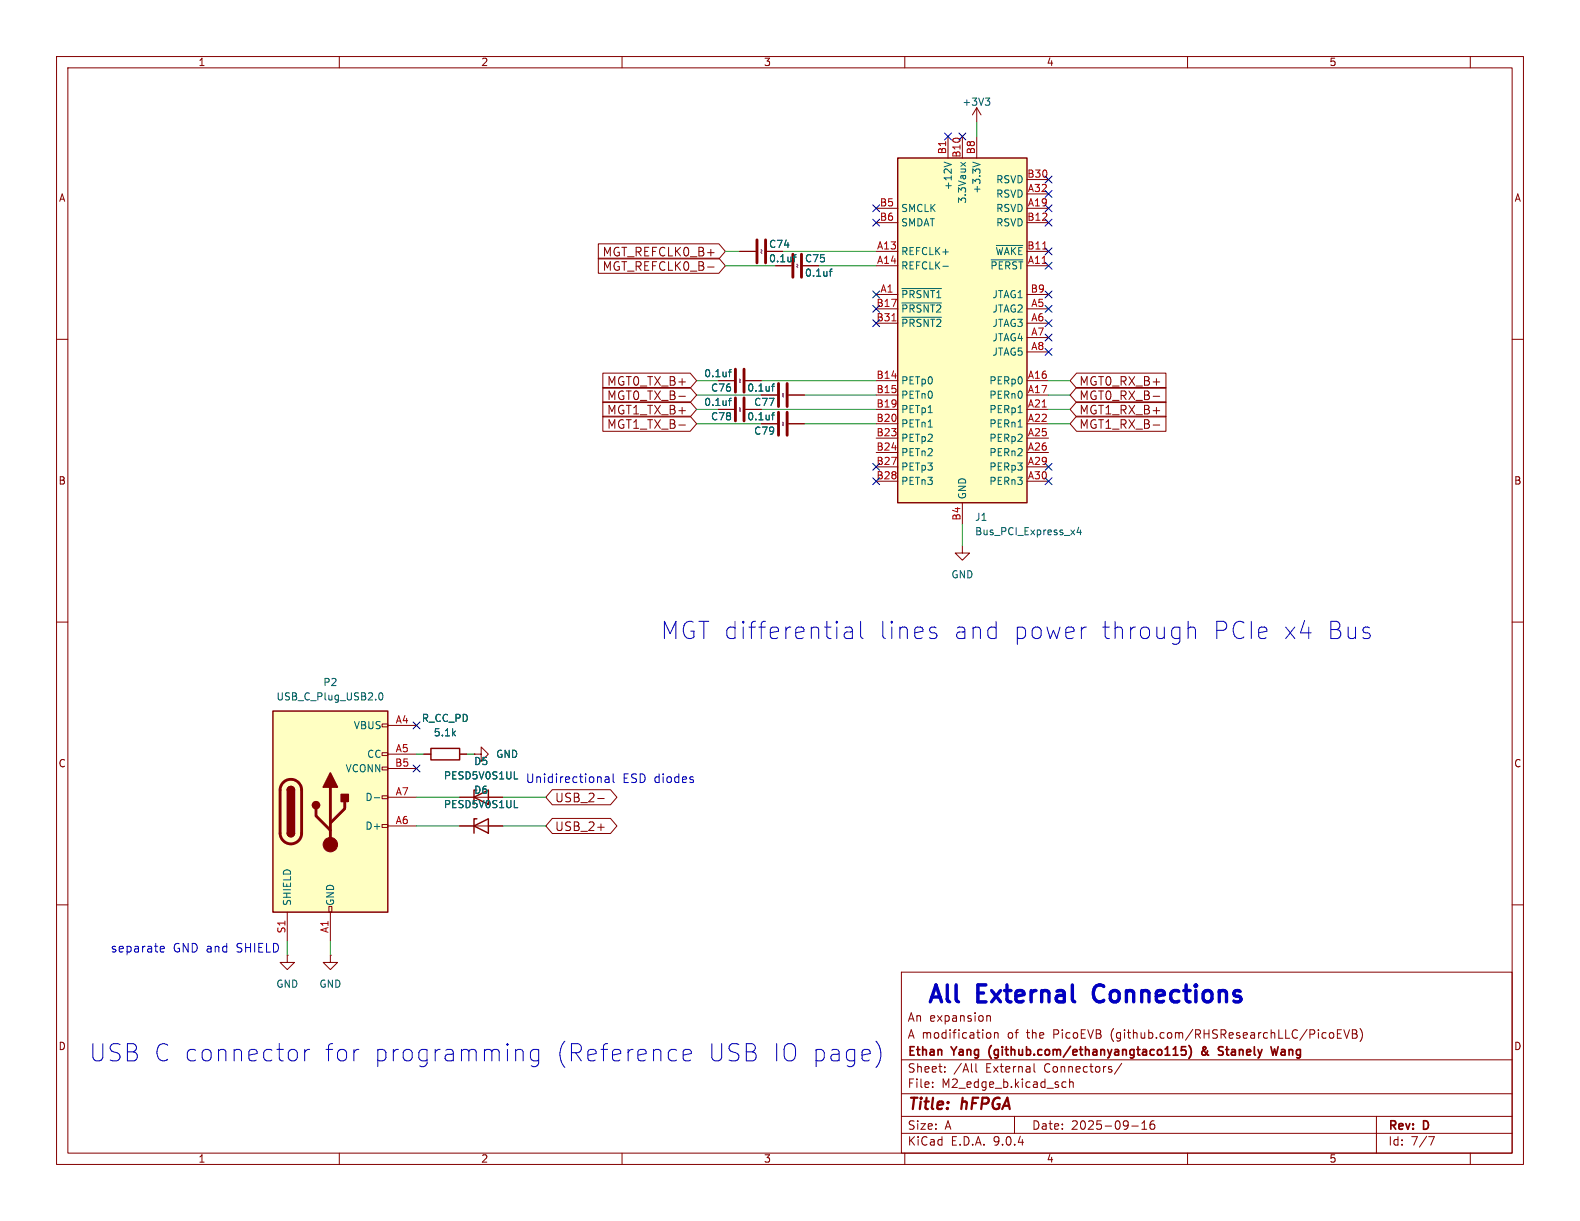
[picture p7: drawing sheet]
<svg xmlns="http://www.w3.org/2000/svg" width="279mm" height="216mm" viewBox="0 0 279 216" stroke-linecap="round" stroke-linejoin="round" font-family="sans-serif">
<g fill="none" stroke="#840000" stroke-width=".18">
<path d="M10 10h259.4v195.9h-259.4zM12 12h255.4v191.9h-255.4zM60 10v2M110 10v2M160 10v2M210 10v2M260 10v2M10 60h2M127 67.3h2.8M131.8 67.3h2.8M134.6 69.9h2.8M134.6 74.9h2.8"/>
<path d="M139.4 69.9h2.8M139.4 74.9h2.8M267.4 60h2M170.2 96.5v1.3h1.2l-1.2 1.3-1.3-1.3h1.3M10 110h2M267.4 110h2M74.9 133.4h1.3M81.3 133.4h1.2M83.8 133.4h1.3v-1.3l1.3 1.3-1.3 1.2v-1.2M83.8 133.4h.1M81.3 141h2.5M81.3 146.1h7.6"/>
<path d="M86.4 141h2.5M10 160h2M159.4 171.9h108v32h-108zM174.5 179.6v1M174.5 179.7l.2-.1 .4 .1v.9M267.4 160h2M159.4 197.4h108M159.4 193.4h108M159.4 187.4h108M164.9 192.1v.2M164.9 191.4v.1M167.1 189.4v.2"/>
<path d="M167.1 188.7v.1M172.6 188.1v1.3l.2 .2M174.7 182.6l.4 .1 .1 .2-.1 .5-.4 .2M175.9 182.7l.2-.1 .3 .1 .1 .9M175.9 182.6v1M179.4 197.4v3M182.9 188.1v1.3l.2 .2M187.9 192.2h.6M187.9 191.4h.6M189.1 191.4l.3-.1 .3 .1 .1 .9M189.1 190.8v1.5M198.4 188l-1.3 1.9"/>
<path d="M200.1 199.1h1.2M201.9 199.7h.9M201.9 198.6l.5-.4v1.5M204.1 198.2a.59 .59 0 0 0-.7 .6v.6l.1 .2 .4 .1 .2-.2 .1-.5-.1-.2h-.5l-.2 .2M235.6 182.6l.3 .3v.4l-.3 .3M236.5 182.8h.5M237.2 182.1h-.7v1.5h.7M237.6 182.1l.5 1.5 .5-1.5M239.1 182.1h.5l.3 .1v.3l-.3 .3a.4 .4 0 0 1 .4 .4 .4 .4 0 0 1-.3 .4h-.6zM239.1 182.8h.5M240.5 181.9a1.72 1.72 0 0 1 0 2.3M243.4 197.4v6.5"/>
<path d="M60 203.9v2M110 203.9v2M159.4 200.4h108M160 203.9v2M210 203.9v2M252.6 201h1l-.6 1.5M260 203.9v2"/>
</g>
<path d="M207.5 186.6h.8M207.6 185.4l.3-.3v1.5M209.7 185.1h-.7l-.1 .7 .2-.2 .5 .1 .1 .2v.5l-.2 .2-.6-.2M210.3 184.9a1.74 1.74 0 0 1-.1 2.2M213.2 185.5l-.5 .4a.41 .41 0 0 0-.1 .5 .41 .41 0 0 0 .6 .1M213.2 185.1h-.4a.56 .56 0 0 0 .2 .8l.3 .4M215.7 185.8l.5 .1 .1 .4-.3 .3h-.3M215.7 185.1h.6M226 185.1l-.3 1.5-.3-1.1M226.7 185.6h-.1M226.7 186a.29 .29 0 0 0-.2 .3 .29 .29 0 0 0 .2 .3" fill="none" stroke="#840000" stroke-width=".3"/>
<path d="M140.2 45v4M141.7 45v4M130 65.3v4M131.6 65.3v4M137.7 67.8v4.1M137.7 72.9v4.1M139.2 67.8v4.1M139.2 72.9v4.1" fill="none" stroke="#840000" stroke-width=".51"/>
<path d="M146.6 48h.5M147.1 47.6l-.3 .2v1M128.8 65.8h.5M129.3 65.3l-.3 .2v1.1M136.4 68.3h.5M136.4 73.4h.5M136.9 67.9l-.3 .2v1.1M136.9 73l-.3 .2v1M91 137.7h.6M91 142.8h.6" fill="none" stroke="#006464" stroke-width=".18"/>
<path d="M76.2 132.3h5.1v2.1h-5.1zM84.3 139.7h-.5v2.5M83.8 141l2.6-1.3v2.5zM83.8 146.1l2.6-1.3v2.5zM84.3 144.8h-.5v2.5" fill="none" stroke="#840000" stroke-width=".25"/>
<path d="M48.3 125.7h20.3v35.6h-20.3z" fill="#ffffc2"/>
<g fill="none" stroke="#840000" stroke-width=".18">
<path d="M172.7 19.1l-.7 1.2M172.7 19.1l.8 1.2M172.7 19.1v2.5M130.8 44.5h2.8M127 72.4h2.8M131.8 72.4h2.8M67.6 128h1v.5h-1zM67.6 133.1h1v.5h-1zM67.6 135.6h1v.5h-1zM68.6 128.3h5.1M68.6 133.4h5.1M68.6 135.9h5.1"/>
<path d="M67.6 140.7h1v.5h-1zM67.6 145.8h1v.5h-1zM68.6 141h5.1M68.6 146.1h5.1M50.8 168.9v1.3h1.3l-1.3 1.3-1.3-1.3h1.3M50.8 168.9h.1M50.8 161.3v5.1M58.2 160.3h.5v1h-.5zM58.4 168.9v1.3h1.3l-1.3 1.3-1.3-1.3h1.3M58.4 168.9h.1M58.4 161.3v5.1"/>
</g>
<path d="M48.3 125.7h20.3v35.6h-20.3zM50.8 139.7a.64 .64 0 0 1 .6-.6 .64 .64 0 0 1 .7 .6M50.8 147.3a.64 .64 0 0 0 .6 .7 .64 .64 0 0 0 .7-.7" fill="none" stroke="#840000" stroke-width=".25"/>
<path d="M133.9 42.4v4.1M135.4 42.4v4.1M130 70.4v4M131.6 70.4v4M50.1 138.4a1.9 1.9 0 0 1 2.1-.5 1.9 1.9 0 0 1 1.1 1.8v7.6a1.91 1.91 0 0 1-1.9 1.9 1.91 1.91 0 0 1-1.9-1.9v-7.7l.2-.7zM58.4 139.2v10.2M55.9 143v1.3l2.5 2.5M61 141.7v1.3l-2.6 2.5" fill="none" stroke="#840000" stroke-width=".51"/>
<g fill="#840000" stroke="#840000" stroke-width=".25">
<path d="M50.8 139.7h1.3v7.6h-1.3z"/>
<path d="M51 139.3a.64 .64 0 0 1 .7-.2 .64 .64 0 0 1 .4 .6h-1.3z"/>
<path d="M50.8 147.3h1.3a.64 .64 0 0 1-.7 .7 .64 .64 0 0 1-.6-.7z"/>
<path d="M58.4 136.7l1.3 2.5h-2.6z"/>
<path d="M60.3 140.5h1.3v1.2h-1.3z"/>
<circle cx="55.9" cy="142.4" r=".63"/>
</g>
<circle cx="58.4" cy="149.4" r="1.27" fill="#840000" stroke="#840000" stroke-width=".18"/>
<path d="M174.2 17.3h.8l-.4 .5M174.8 17.8l.2 .3v.3l-.2 .2M140.3 45.5h.5M140.8 45l-.3 .2v1.1M128.8 70.9h.5M129.3 70.4l-.3 .2v1.1M67.1 122.6l.2-.1a.68 .68 0 0 1 .4 .6 .68 .68 0 0 1-.4 .7l-.2-.2-.1-.3zM66.2 141.1h1" fill="none" stroke="#006464" stroke-width=".18"/>
<path d="M158.7 27.9h22.9v61h-22.9z" fill="#ffffc2"/>
<path d="M158.7 27.9h22.9v61h-22.9z" fill="none" stroke="#840000" stroke-width=".25"/>
<g fill="none" stroke="#840000" stroke-width=".18">
<path d="M154.9 36.8h3.8M154.9 39.4h3.8M167.6 24.1v3.8M170.2 24.1v3.8M172.7 24.1v3.8M181.6 36.8h3.8M181.6 39.4h3.8M181.6 31.8h3.8M181.6 34.3h3.8M105.8 43.1h21.3l1.2 1.4-1.2 1.3h-21.3zM105.8 45.7h21.3l1.2 1.3-1.2 1.3h-21.3zM125.1 47.2h1.2"/>
<path d="M130.8 44.5h2.8M154.9 44.5h3.8M154.9 47h3.8M154.9 52.1h3.8M154.9 54.6h3.8M154.9 57.2h3.8M181.6 44.5h3.8M181.6 47h3.8M181.6 52.1h3.8M181.6 54.6h3.8M181.6 57.2h3.8M181.6 59.7h3.8"/>
<path d="M106.6 73.6h15.4l1.2 1.3-1.2 1.4h-15.4zM106.6 66h15.4l1.2 1.3-1.2 1.3h-15.4zM106.6 68.5h15.4l1.2 1.4-1.2 1.3h-15.4zM106.6 71.1h15.4l1.2 1.3-1.2 1.3h-15.4zM120 75.2h1.2M120 70.1h1.2M127 67.3h2.8M127 72.4h2.8M131.8 67.3h2.8M131.8 72.4h2.8M134.6 69.9h2.8M134.6 74.9h2.8"/>
<path d="M139.4 69.9h2.8M139.4 74.9h2.8M154.9 67.3h3.8M154.9 69.9h3.8M154.9 72.4h3.8M154.9 74.9h3.8M154.9 77.5h3.8M181.6 67.3h3.8M181.6 69.9h3.8M181.6 72.4h3.8M181.6 74.9h3.8M181.6 77.5h3.8"/>
<path d="M181.6 62.2h3.8M190.4 71.1h15.8v2.6h-15.8l-1.2-1.3zM190.4 73.6h15.8v2.7h-15.8l-1.2-1.4zM190.4 68.5h15.8v2.7h-15.8l-1.2-1.3zM190.4 66h15.8v2.6h-15.8l-1.2-1.3zM203.9 75.2h1.2M203.9 70.1h1.2M154.9 80h3.8M154.9 82.6h3.8M154.9 85.1h3.8M170.2 88.9v3.8M181.6 80h3.8"/>
<path d="M181.6 82.6h3.8M181.6 85.1h3.8M74.9 133.4h1.3M81.3 133.4h1.2M83.8 133.4h.1M97.7 139.6h10.3l1.1 1.4-1.1 1.3h-10.3l-1.2-1.3zM81.3 146.1h2.5M81.3 141h2.5M86.4 146.1h2.5M86.4 141h2.5M97.7 144.7h10.3l1.1 1.4-1.1 1.3h-10.3l-1.2-1.3zM105.7 141.2h1.2"/>
<path d="M105.7 146.3h1.2"/>
</g>
<g fill="none" stroke="#006464" stroke-width=".18">
<path d="M166.9 28.7l1.3 .4M169.9 28.7l.9 .7M170.8 28.7l-.9 .7M172 28.7l1.3 .4M140.3 45.5h.5M140.8 45l-.3 .2v1.1M146.6 48h.5M147.1 47.6l-.3 .2v1M159.5 51h7M159.5 53.6h7M159.5 56.1h7M166.7 47.1h1"/>
<path d="M175.3 45.9h5.6M176.2 43.4h4.7M128.8 65.8h.5M128.8 70.9h.5M129.3 65.3l-.3 .2v1.1M129.3 70.4l-.3 .2v1.1M136.4 68.3h.5M136.4 73.4h.5M136.9 73l-.3 .2v1M136.9 67.9l-.3 .2v1.1M180 73h.8M180 75.5h.8"/>
<path d="M190.8 93.2l-.3 .9h.7M191.1 93.7v.9M91 137.7h.6M91 142.8h.6"/>
</g>
<path d="M157.7 56.7h.7M184.4 44h.7" fill="none" stroke="#a90000" stroke-width=".18"/>
<g fill="none" stroke="#009600" stroke-width=".18">
<path d="M172.7 21.6v2.5M128.3 44.5h2.5M128.3 47h8.9M138.4 44.5h16.5M144.8 47h10.1M123.2 72.4h3.8M123.2 67.3h3.8M123.2 74.9h11.4M123.2 69.9h11.4M134.6 72.4h20.3M134.6 67.3h20.3M142.2 74.9h12.7"/>
<path d="M142.2 69.9h12.7M185.4 72.4h3.8M185.4 67.3h3.8M185.4 74.9h3.8M185.4 69.9h3.8M170.2 92.7v3.8M73.7 133.4h1.2M82.5 133.4h1.3M73.7 141h7.6M73.7 146.1h7.6M88.9 141h7.6M88.9 146.1h7.6"/>
<path d="M50.8 166.4v2.5M58.4 166.4v2.5"/>
</g>
<g fill="none" stroke="#000084" stroke-width=".18">
<path d="M154.3 38.8l1.2 1.2M154.3 36.2l1.2 1.2M155.5 36.2l-1.2 1.2M155.5 38.8l-1.2 1.2M167 23.5l1.2 1.2M168.2 23.5l-1.2 1.2M169.6 23.5l1.2 1.2M170.8 23.5l-1.2 1.2M184.8 36.2l1.2 1.2M184.8 31.1l1.2 1.3M184.8 33.7l1.2 1.2M184.8 38.8l1.2 1.2"/>
<path d="M186 36.2l-1.2 1.2M186 31.1l-1.2 1.3M186 33.7l-1.2 1.2M186 38.8l-1.2 1.2M154.3 56.5l1.2 1.3M154.3 54l1.2 1.2M154.3 51.5l1.2 1.2M155.5 56.5l-1.2 1.3M155.5 54l-1.2 1.2M155.5 51.5l-1.2 1.2M184.8 51.5l1.2 1.2M184.8 59.1l1.2 1.2"/>
<path d="M184.8 43.8l1.2 1.3M184.8 46.4l1.2 1.2M184.8 54l1.2 1.2M184.8 56.5l1.2 1.3M186 51.5l-1.2 1.2M186 59.1l-1.2 1.2M186 43.8l-1.2 1.3M186 46.4l-1.2 1.2M186 54l-1.2 1.2M186 56.5l-1.2 1.3M184.8 61.6l1.2 1.2M186 61.6l-1.2 1.2"/>
<path d="M154.3 84.5l1.2 1.2M154.3 81.9l1.2 1.3M155.5 81.9l-1.2 1.3M155.5 84.5l-1.2 1.2M184.8 84.5l1.2 1.2M184.8 81.9l1.2 1.3M186 84.5l-1.2 1.2M186 81.9l-1.2 1.3M73.1 127.7l1.2 1.2M73.1 135.3l1.2 1.2M74.3 127.7l-1.2 1.2M74.3 135.3l-1.2 1.2"/>
</g>
<g fill="none" stroke="#0000c2" stroke-width=".18">
<path d="M149.4 111l.3-.1h.6l.3 .1 .1 .3v1.6M150.7 111.6l-.3 .2h-.7a.6 .6 0 0 0-.4 .5 .6 .6 0 0 0 .4 .6h.7l.3-.1M152.2 109.9v2.6l.1 .3 .3 .1M164.8 110.9l.7 .1M164.8 111.9l.7 .1 .2 .5-.2 .3-.3 .1h-.5M192.1 110.9l-.6 .1M210.1 111.2a.76 .76 0 0 1 1.3 .1v1.6M210.1 109.9v3M230 111.9h1.9M241.9 111.9l.3 .1 .1 .3-.1 .5-.3 .1M241.9 110.9l.3 .1M107 137.4h.6l.1 1"/>
<path d="M107.7 137.7l-.5 .1a.3 .3 0 0 0-.2 .3 .3 .3 0 0 0 .2 .3l.5-.1M108.4 136.8v1.4l.2 .2M28.3 168.1l.3 .2h.4M28.3 167.5l.3-.2h.2l.3 .2v.2l-.8 .1M52.4 185.8l.2 .3v.9l-.2 .3M53.9 185.6v2M54.8 185.6a.78 .78 0 0 0-.9 .5M63.2 185.6h.3M91.6 185.6l.7 .1 .2 .3v1.6M95.2 185.7l-.2-.1h-.6l-.3 .1-.3 .4v.9l.3 .4 .3 .2h.6l.2-.2M95.2 185.6v2.4a.83 .83 0 0 1-1.3 .5M120.8 186.6l1.4-.3-.1-.6-.3-.1h-.6l-.3 .1-.1 .3v1.2l.1 .2 .3 .2h.6l.3-.2"/>
<path d="M154.9 184.1a3.5 3.5 0 0 1 0 4.6"/>
</g>
<path d="M193.6 174.6a2.08 2.08 0 0 0 0 2.1" fill="none" stroke="#0000c2" stroke-width=".6"/>
<g font-size="4.2" fill="#0000c2">
<text x="116.8" y="113.3">MGT differential</text>
<text x="155.1" y="113.3">lines</text>
<text x="168.2" y="113.3">and</text>
<text x="178.6" y="113.3">power</text>
<text x="194" y="113.3">through</text>
<text x="213.6" y="113.3">PCIe x4</text>
<text x="233.5" y="113.3">Bus</text>
<text x="163.8" y="177.6">All</text>
<text x="173" y="177.6">External</text>
<text x="194.8" y="177.6">Connections</text>
<text x="15.8" y="187.9">USB C connector</text>
<text x="57" y="187.9">for</text>
<text x="65.5" y="187.9">programming</text>
<text x="97.6" y="187.9">(Reference</text>
<text x="124.3" y="187.9">USB IO page)</text>
</g>
<g font-size="2.8" fill="#840000">
<text x="160.4" y="196.8">Title:</text>
<text x="170.1" y="196.8">hFPGA</text>
</g>
<g font-size="2.1" fill="#840000">
<text x="106.5" y="45.5">MGT_REFCLK0_B+</text>
<text x="106.5" y="48.1">MGT_REFCLK0_B-</text>
<text x="107.3" y="68.4">MGT0_TX_B+</text>
<text x="107.3" y="70.9">MGT0_TX_B-</text>
<text x="190.8" y="70.9">MGT0_RX_B-</text>
<text x="190.8" y="68.4">MGT0_RX_B+</text>
<text x="107.3" y="76">MGT1_TX_B-</text>
<text x="107.3" y="73.5">MGT1_TX_B+</text>
<text x="190.8" y="73.5">MGT1_RX_B+</text>
<text x="190.8" y="76">MGT1_RX_B-</text>
<text x="98" y="142.1">USB_2-</text>
<text x="98" y="147.1">USB_2+</text>
<text x="160.4" y="183.9">A modification</text>
<text x="160.4" y="180.9">An expansion</text>
<text x="178.2" y="183.9">of</text>
<text x="181.7" y="183.9">the</text>
<text x="186.5" y="183.9">PicoEVB</text>
<text x="196.8" y="183.9">(github.com/RHSResearchLLC/PicoEVB)</text>
<text x="160.4" y="189.9">Sheet:</text>
<text x="160.4" y="187.1">Ethan</text>
<text x="168.4" y="187.1">Yang</text>
<text x="168.6" y="189.9">/All</text>
<text x="174.4" y="189.9">External</text>
<text x="175.5" y="187.1">(github.com/ethanyangtaco115)</text>
<text x="184.8" y="189.9">Connectors/</text>
<text x="213.8" y="187.1">&amp;</text>
<text x="217.4" y="187.1">Stanely</text>
<text x="227.3" y="187.1">Wang</text>
<text x="160.4" y="192.6">File:</text>
<text x="166.5" y="192.6">M2_edge_b.kicad_sch</text>
<text x="160.4" y="202.8">KiCad</text>
<text x="160.4" y="200">Size:</text>
<text x="167.1" y="200">A</text>
<text x="168.1" y="202.8">E.D.A.</text>
<text x="175.7" y="202.8">9.0.4</text>
<text x="182.4" y="200">Date:</text>
<text x="189.4" y="200">2025-09-16</text>
<text x="245.4" y="200.2">Rev:</text>
<text x="245.4" y="202.8">Id:</text>
<text x="249.5" y="202.8">7/7</text>
<text x="251.8" y="200.2">D</text>
</g>
<g font-size="2.1" fill="#0000c2">
<text x="92.9" y="138.7">Unidirectional</text>
<text x="110.1" y="138.7">ESD diodes</text>
<text x="19.5" y="168.6">separate</text>
<text x="30.6" y="168.6">GND and</text>
<text x="42" y="168.6">SHIELD</text>
</g>
<g font-size="1.8" fill="#840000">
<text x="35" y="11.9">1</text>
<text x="85" y="11.9">2</text>
<text x="135" y="11.9">3</text>
<text x="185" y="11.9">4</text>
<text x="235" y="11.9">5</text>
<text x="10.3" y="35.9">A</text>
<text x="267.7" y="35.9">A</text>
<text x="135.9" y="44">C74</text>
<text x="142.2" y="46.6">C75</text>
<text x="10.3" y="85.9">B</text>
<text x="267.7" y="85.9">B</text>
<text x="10.3" y="135.9">C</text>
<text x="267.7" y="135.9">C</text>
<text x="10.3" y="185.9">D</text>
<text x="267.7" y="185.9">D</text>
<text x="35" y="205.8">1</text>
<text x="85" y="205.8">2</text>
<text x="135" y="205.8">3</text>
<text x="185" y="205.8">4</text>
<text x="235" y="205.8">5</text>
</g>
<g font-size="1.8" fill="#006464">
<text x="170.1" y="18.9">+3V3</text>
<text x="168.5" y="33.7" transform="rotate(-90 168.5 33.7)">+12V</text>
<text x="173.6" y="34.3" transform="rotate(-90 173.6 34.3)">+3.3V</text>
<text x="176.1" y="32.6">RSVD</text>
<text x="176.1" y="35.2">RSVD</text>
<text x="159.3" y="37.7">SMCLK</text>
<text x="159.3" y="40.2">SMDAT</text>
<text x="171" y="36.1" transform="rotate(-90 171 36.1)">3.3Vaux</text>
<text x="176.1" y="37.7">RSVD</text>
<text x="176.1" y="40.2">RSVD</text>
<text x="135.9" y="46.6">0.1uf</text>
<text x="159.3" y="45.3">REFCLK+</text>
<text x="159.3" y="47.9">REFCLK-</text>
<text x="175" y="47.9">~{PERST}</text>
<text x="175.9" y="45.3">~{WAKE}</text>
<text x="142.2" y="49.1">0.1uf</text>
<text x="159.3" y="52.9">~{PRSNT1}</text>
<text x="175.4" y="52.9">JTAG1</text>
<text x="159.3" y="55.5">~{PRSNT2}</text>
<text x="159.3" y="58">~{PRSNT2}</text>
<text x="175.4" y="55.5">JTAG2</text>
<text x="175.4" y="58">JTAG3</text>
<text x="175.4" y="60.6">JTAG4</text>
<text x="175.4" y="63.1">JTAG5</text>
<text x="124.4" y="66.9">0.1uf</text>
<text x="124.4" y="72">0.1uf</text>
<text x="125.6" y="69.4">C76</text>
<text x="132" y="69.4">0.1uf</text>
<text x="133.3" y="72">C77</text>
<text x="159.3" y="68.2">PETp0</text>
<text x="159.3" y="70.7">PETn0</text>
<text x="174.9" y="68.2">PERp0</text>
<text x="174.9" y="70.7">PERn0</text>
<text x="125.6" y="74.5">C78</text>
<text x="132" y="74.5">0.1uf</text>
<text x="133.3" y="77.1">C79</text>
<text x="159.3" y="73.3">PETp1</text>
<text x="159.3" y="75.8">PETn1</text>
<text x="174.9" y="73.3">PERp1</text>
<text x="174.9" y="75.8">PERn1</text>
<text x="159.3" y="78.3">PETp2</text>
<text x="159.3" y="80.9">PETn2</text>
<text x="159.3" y="83.4">PETp3</text>
<text x="174.9" y="78.3">PERp2</text>
<text x="174.9" y="80.9">PERn2</text>
<text x="174.9" y="83.4">PERp3</text>
<text x="159.3" y="86">PETn3</text>
<text x="171" y="88.4" transform="rotate(-90 171 88.4)">GND</text>
<text x="174.9" y="86">PERn3</text>
<text x="172.3" y="92.3">J1</text>
<text x="172.3" y="94.8">Bus_PCI_Express_x4</text>
<text x="168.1" y="102.5">GND</text>
<text x="48.8" y="124.1">USB_C_Plug_USB2.0</text>
<text x="57.1" y="121.5">P2</text>
<text x="62.5" y="129.1">VBUS</text>
<text x="74.5" y="127.9">R_CC_PD</text>
<text x="76.6" y="130.4">5.1k</text>
<text x="61" y="136.8">VCONN</text>
<text x="64.8" y="134.2">CC</text>
<text x="83.7" y="135.5">D5</text>
<text x="87.6" y="134.2">GND</text>
<text x="64.5" y="141.8">D-</text>
<text x="78.4" y="138">PESD5V0S1UL</text>
<text x="78.4" y="143.1">PESD5V0S1UL</text>
<text x="83.7" y="140.6">D6</text>
<text x="64.5" y="146.9">D+</text>
<text x="51.7" y="160.3" transform="rotate(-90 51.7 160.3)">SHIELD</text>
<text x="59.3" y="160.3" transform="rotate(-90 59.3 160.3)">GND</text>
<text x="48.8" y="174.9">GND</text>
<text x="56.4" y="174.9">GND</text>
</g>
<g font-size="1.8" fill="#a90000">
<text x="167.4" y="27.4" transform="rotate(-90 167.4 27.4)">B1</text>
<text x="169.9" y="28" transform="rotate(-90 169.9 28)">B10</text>
<text x="172.5" y="27.4" transform="rotate(-90 172.5 27.4)">B8</text>
<text x="181.6" y="31.5">B30</text>
<text x="181.7" y="34">A32</text>
<text x="155.5" y="36.6">B5</text>
<text x="155.5" y="39.1">B6</text>
<text x="181.6" y="39.1">B12</text>
<text x="181.7" y="36.6">A19</text>
<text x="155" y="44.2">A13</text>
<text x="155" y="46.7">A14</text>
<text x="181.6" y="44.2">B11</text>
<text x="181.7" y="46.7">A11</text>
<text x="155.6" y="51.8">A1</text>
<text x="182.2" y="51.8">B9</text>
<text x="154.9" y="54.4">B17</text>
<text x="154.9" y="56.9">B31</text>
<text x="182.3" y="54.4">A5</text>
<text x="182.3" y="56.9">A6</text>
<text x="182.3" y="59.4">A7</text>
<text x="182.3" y="62">A8</text>
<text x="154.9" y="67.1">B14</text>
<text x="154.9" y="69.6">B15</text>
<text x="181.7" y="67.1">A16</text>
<text x="181.7" y="69.6">A17</text>
<text x="154.9" y="72.1">B19</text>
<text x="154.9" y="74.7">B20</text>
<text x="154.9" y="77.2">B23</text>
<text x="181.7" y="72.1">A21</text>
<text x="181.7" y="74.7">A22</text>
<text x="181.7" y="77.2">A25</text>
<text x="154.9" y="79.8">B24</text>
<text x="154.9" y="82.3">B27</text>
<text x="181.7" y="79.8">A26</text>
<text x="181.7" y="82.3">A29</text>
<text x="154.9" y="84.8">B28</text>
<text x="181.7" y="84.8">A30</text>
<text x="169.9" y="92.1" transform="rotate(-90 169.9 92.1)">B4</text>
<text x="69.9" y="128">A4</text>
<text x="69.8" y="135.6">B5</text>
<text x="69.9" y="133.1">A5</text>
<text x="69.9" y="140.7">A7</text>
<text x="69.9" y="145.8">A6</text>
<text x="50.5" y="165.1" transform="rotate(-90 50.5 165.1)">S1</text>
<text x="58.2" y="165.1" transform="rotate(-90 58.2 165.1)">A1</text>
</g>
<g font-size="1.8" fill="#840084">
<text x="135.5" y="45" transform="rotate(-90 135.5 45)">~</text>
<text x="141.8" y="47.5" transform="rotate(-90 141.8 47.5)">~</text>
<text x="131.7" y="67.9" transform="rotate(-90 131.7 67.9)">~</text>
<text x="139.3" y="70.4" transform="rotate(-90 139.3 70.4)">~</text>
<text x="131.7" y="72.9" transform="rotate(-90 131.7 72.9)">~</text>
<text x="139.3" y="75.5" transform="rotate(-90 139.3 75.5)">~</text>
</g>
</svg>
